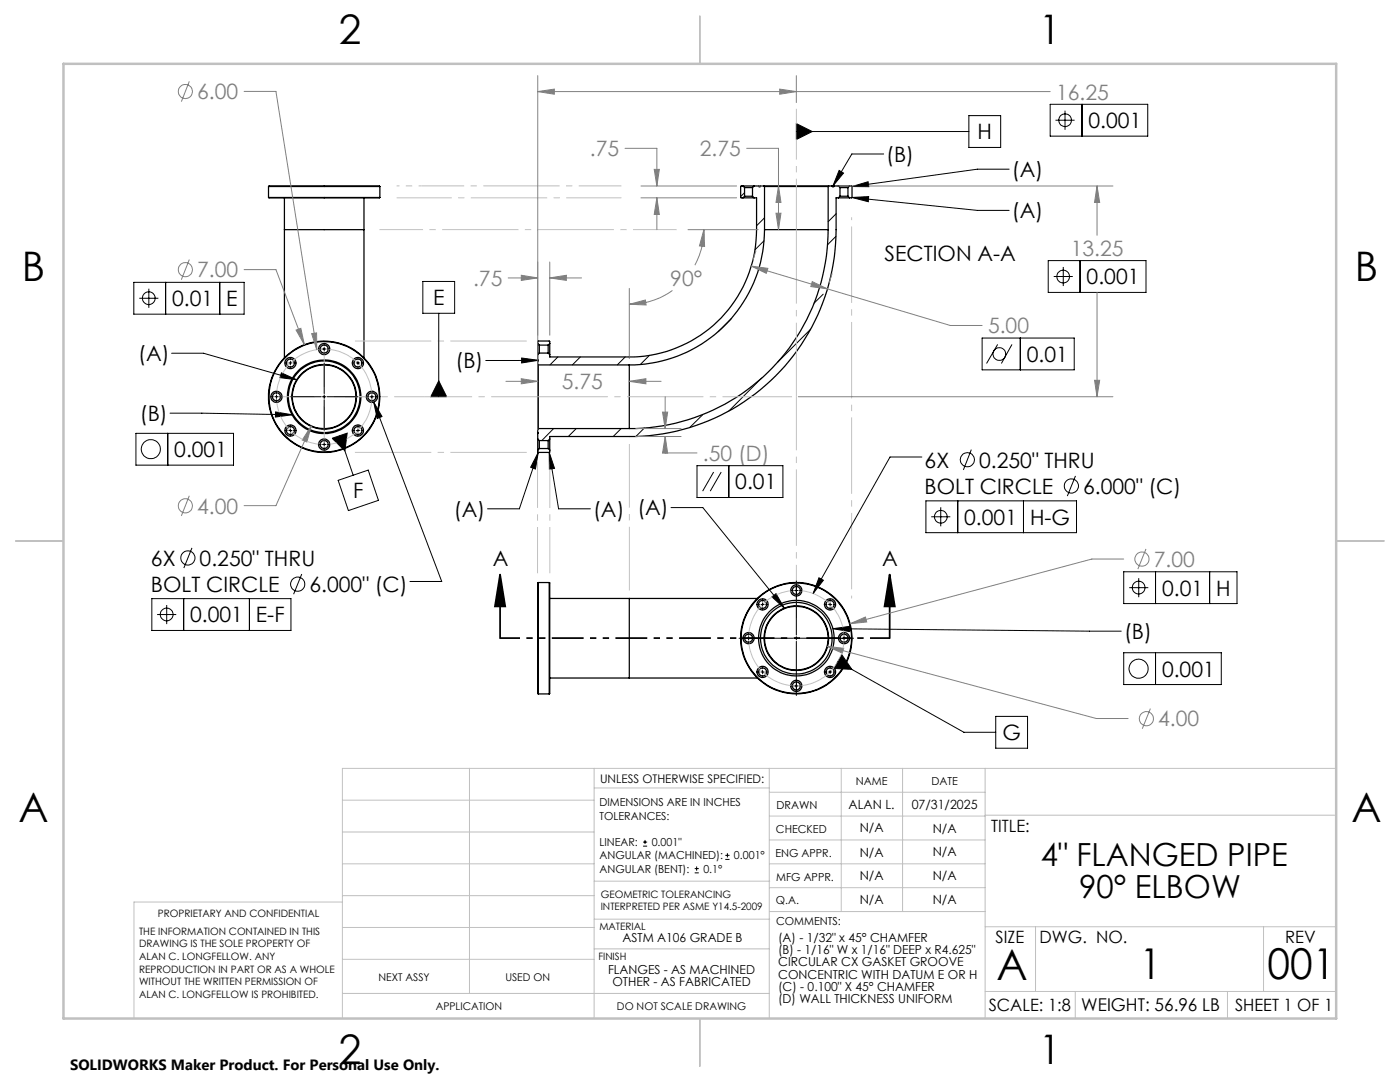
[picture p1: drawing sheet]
<svg xmlns="http://www.w3.org/2000/svg" width="279mm" height="216mm" viewBox="0 0 279 216" stroke-linecap="round" stroke-linejoin="round" font-family="sans-serif">
<g fill="none" stroke="#000" stroke-width=".25">
<path d="M53.6 39.4h22.2M53.6 37.2h22.2M53.6 37.2l.1-.1h22l.1 .1M53.6 37.2v2.2M56.8 39.5v6.3M72.6 39.5v6.3M75.8 37.2v2.2M148.3 39.5h2.2M148.3 37.1h2.2M148.3 37.1l-.5 .1v2.2l.5 .1M148.3 37.1l.3 .3M148.6 39.2h1.6"/>
<path d="M148.6 37.4h1.6M148.6 37.4v1.8M148.6 39.2l-.3 .3M150.2 39.2l.3 .3M150.2 37.4v1.8M150.5 39.5h.5v6.3a25.3 25.3 0 0 1-25.4 25.4h-15.9v-.4M150.5 37.1h.9M150.5 37.1l-.3 .3M151.4 37.1a.19 .19 0 0 0 .2 .2 .19 .19 0 0 0 .2-.2M151.4 37.1h.4M151.8 37.1h.7M152.5 37.1h12.9"/>
<path d="M152.5 37.1l.1 .1M152.6 37.2h12.7M152.6 37.2v8.6M165.3 37.2v8.6M165.4 37.1l-.1 .1M165.4 37.1h.7M166.1 37.1a.22 .22 0 0 0 .2 .2 .22 .22 0 0 0 .2-.2M166.1 37.1h.4M166.5 37.1h.8M167.3 39.5h-.4a85.2 85.2 0 0 1-.2 10.4 41.2 41.2 0 0 1-41.1 37.2h-15.9v.5M167.3 39.5h2.2M167.3 37.1h2.2"/>
<path d="M167.3 37.1l.3 .3M167.6 39.2h1.6M167.6 37.4h1.6M167.6 37.4v1.8M167.6 39.2l-.3 .3M169.2 39.2l.3 .3M169.2 37.4v1.8M169.5 37.1l.5 .1v2.2l-.5 .1M169.5 37.1l-.3 .3M56.8 45.8v25.6M56.8 45.8h15.8M72.6 45.8v25.6"/>
<path d="M152.6 45.8a27 27 0 0 1-27 27M152.6 45.8h12.7M165.3 45.8a39.7 39.7 0 0 1-39.7 39.7M107.3 71.8l.1 .1-.1 .1M107.3 71.8v.2M107.3 72.7v12.9M107.3 68.5v2.3M107.3 68.5l.1-.4h2.2l.1 .4M107.3 70.8v1M107.3 72v.7M107.3 72.7l.1 .1M107.3 68.5l.3 .4"/>
<path d="M107.4 72.8v12.7M107.4 72.8h18.2M107.6 68.9v1.5M107.6 70.4l-.3 .4M107.6 70.4h1.8M107.6 68.9h1.8M109.4 68.9v1.5M109.4 70.4l.3 .4M109.7 68.5v2.3M109.7 68.5l-.3 .4M125.6 72.8v12.7M107.3 86.3l.1 .1-.1 .1"/>
<path d="M107.3 86.3v.2M107.3 87.6v2.2M107.3 89.8l.1 .5h2.2l.1-.5M107.3 87.6l.3 .3M107.3 85.6v.7M107.3 86.5v1.1M107.4 85.5l-.1 .1M107.4 85.5h18.2M107.6 87.9v1.6M107.6 87.9h1.8M107.6 89.5l-.3 .3M107.6 89.5h1.8"/>
<path d="M109.4 87.9v1.6M109.4 89.5l.3 .3M109.7 87.6v2.2M109.7 87.6l-.3 .3M107.4 116.2l-.1 .1v22.1l.1 .1M107.4 116.2v22.3M107.4 116.2h2.2M109.6 116.2v22.3M109.6 116.2l.1 .1v22.1l-.1 .1M109.7 119.4h15.9M125.6 119.4h25.5M125.6 119.4v15.9"/>
<path d="M107.4 138.5h2.2M109.7 135.3h15.9M125.6 135.3h25.5"/>
<circle cx="55.2" cy="79.2" r="1.1"/>
<circle cx="55.2" cy="79.2" r=".78"/>
<circle cx="58" cy="72.4" r="1.1"/>
<circle cx="58" cy="72.4" r=".78"/>
<circle cx="64.7" cy="79.2" r="7.1"/>
<circle cx="64.7" cy="69.6" r="1.1"/>
<circle cx="64.7" cy="69.6" r=".78"/>
<circle cx="64.7" cy="79.2" r="7.3"/>
<circle cx="64.7" cy="79.2" r="11"/>
<circle cx="64.7" cy="79.2" r="11.1"/>
<circle cx="64.7" cy="79.2" r="6.4"/>
<circle cx="71.4" cy="72.4" r="1.11"/>
<circle cx="71.4" cy="72.4" r=".78"/>
<circle cx="74.2" cy="79.2" r="1.1"/>
<circle cx="74.2" cy="79.2" r=".78"/>
<circle cx="58" cy="85.9" r="1.1"/>
<circle cx="58" cy="85.9" r=".78"/>
<circle cx="64.7" cy="88.7" r="1.1"/>
<circle cx="64.7" cy="88.7" r=".78"/>
<circle cx="71.4" cy="85.9" r="1.11"/>
<circle cx="71.4" cy="85.9" r=".78"/>
<circle cx="158.9" cy="117.8" r=".81"/>
<circle cx="158.9" cy="117.8" r="1.12"/>
<circle cx="149.4" cy="127.3" r=".81"/>
<circle cx="149.4" cy="127.3" r="1.12"/>
<circle cx="152.2" cy="134.1" r="1.11"/>
<circle cx="152.2" cy="134.1" r=".81"/>
<circle cx="152.2" cy="120.6" r=".81"/>
<circle cx="152.2" cy="120.6" r="1.12"/>
<circle cx="158.9" cy="127.3" r="7.1"/>
<circle cx="158.9" cy="136.9" r=".81"/>
<circle cx="158.9" cy="136.9" r="1.12"/>
<circle cx="158.9" cy="127.3" r="6.5"/>
<circle cx="158.9" cy="127.4" r="6.4"/>
<circle cx="158.9" cy="127.4" r="11.1"/>
<circle cx="158.9" cy="127.3" r="11"/>
<circle cx="158.9" cy="127.3" r="7.5"/>
<circle cx="165.6" cy="134.1" r="1.11"/>
<circle cx="165.7" cy="134.1" r=".81"/>
<circle cx="165.7" cy="120.6" r=".81"/>
<circle cx="165.7" cy="120.6" r="1.12"/>
<circle cx="168.4" cy="127.3" r=".81"/>
<circle cx="168.4" cy="127.3" r="1.12"/>
</g>
<g fill="none" stroke="#000" stroke-width=".2">
<path d="M148.6 38.5l-.8 .7M158.9 24.7l3.2 1.5-3.2 1.6zM158.9 26.2h34.5M167.5 34l.8 .5-2.1 2.6zM170 39.4l3.4-.2-.1 1.1zM170 37.2l3.2-.9 .2 1zM170 39.4l25.1 2.6h6.3M176.4 30.7h-6.4l-3.8 6.4M193.4 23.1h6.3v6.3h-6.3zM201.4 33.8h-6.3l-25.1 3.4M209.6 20.8h19.5v6.4h-19.5zM210.6 24h3.9"/>
<path d="M212.5 22.1v3.8M215.9 20.8v6.4M26.7 56.3h22v6.4h-22zM27.8 59.5h3.8M29.7 57.6v3.8M33.1 56.3v6.4M43.9 56.3v6.4M84.4 56.2h6.3v6.3h-6.3zM152.5 48l-1.8 1.8M152.6 43.5l-1.6 1.5M164.3 58.7l-1.8 1.8M166.8 47.2l-1.6 1.6"/>
<path d="M166.9 42.7l-1.6 1.5M209.2 52h19.5v6.3h-19.5zM210.3 55.2h3.8M212.2 53.3v3.8M215.5 52v6.3M34.3 70.5h6.3l18.6 5.3M54 79.2h.5M54.9 79.2h.6M55.2 78.1v.4M55.2 78.8v.7M55.2 79.8v.5M55.8 79.2h.5"/>
<path d="M56.2 74.4l3 1.4-3.3-.4zM56.8 72.4h.5M57.6 72.4h.7M58 71.3v.5M58 72.1v.6M58 73.1v.5M58 79.2h6.1M58.6 72.4h.5M63.6 69.6h.5M64.4 79.2h.6M64.4 69.6h.6M64.7 68.5v.5"/>
<path d="M64.7 69.3v.7M64.7 70.3v.5M64.7 72.5v6M64.7 78.8v.7M64.7 79.8v6M65.3 79.2h6.1M65.3 69.6h.5M70.3 72.4h.5M71.1 72.4h.7M71.4 71.3v.5M71.4 72.1v.6M71.4 73.1v.5"/>
<path d="M72.1 72.4h.4M73.1 79.2h.5M73.9 79.2h.6M74.2 78.1v.4M74.2 78.8v.7M74.2 79.8v.5M74.9 79.2h.4M87.6 76l1.5 3.2h-3.1zM87.6 62.5v16.7M104.1 71.4l3.3 .5-3.3 .5zM107.4 71.9h-10.5M111.3 71.2l-1.6 1.6"/>
<path d="M115.8 71.2l-1.6 1.6M124.8 71.2l-1.6 1.6M129.6 70.9l-1.8 1.8M145.9 63.6l-2.6 2.6M152 75.4l-6.5 6.6M161.8 65.7l-6.6 6.6M196 67.5h18.4v6.3h-18.4zM199.1 68.7l-2.2 3.8M202 68.7l-2.2 3.8M203.6 67.5v6.3M27.1 86.5h19.5v6.3h-19.5zM33.5 86.5v6.3"/>
<path d="M33.9 82.4l24.4 .4M55 82.2l3.3 .6-3.3 .4zM56.8 85.9h.5M57.6 85.9h.7M58 84.8v.5M58 85.6v.6M58 86.5v.5M58.6 85.9h.5M63.6 88.7h.5M64.4 88.7h.6M64.7 87.6v.5M64.7 88.4v.6"/>
<path d="M64.7 89.3v.5M65.3 88.7h.5M66.3 87.5l3-1.1-.5 3.6zM67.5 95.8l6-2 2 6-6 2.1zM67.8 87l2.7 7.8M70.3 85.9h.5M71.1 85.9h.7M71.4 84.8v.5M71.4 85.6v.6M71.4 86.5v.5M72.1 85.9h.4M74.6 80.2l1.6 2.9-.9 .4z"/>
<path d="M74.6 80.2l13.6 35.8h-6.4M107.4 90.3l-.5 3.3-1-.4zM107.4 90.3l-3.8 11.2h-6.3M109.6 90.3l1.1 3.2-1.1 .1zM109.6 90.3l1.9 11.2h6.3M110.5 85.5l-2.4 2.4M115 85.5l-1.6 1.6M124 85.5l-1.6 1.6M128.6 85.4l-1.7 1.7M139.1 92.9h17.1v6.4h-17.1zM140.3 82.7l-2.6 2.6M142.4 94.2l-2.2 3.8"/>
<path d="M143.9 94.2l-2.2 3.8M145.5 92.9v6.4M184 91.2h-6.4l-15.3 27.2M184.8 99.9h30v6.4h-30zM191.1 99.9v6.4M193.9 89.7l-1.6 4.1M204.3 99.9v6.4M214.6 95l-1.6 4M30.3 119.5h27.8v6.3h-27.8zM36.7 119.5v6.3M38.3 109.3l-1.6 4M49.8 119.5v6.3"/>
<path d="M60.2 114.5l-1.6 4.1M133.9 101.3h6.4l16.2 20.1M152.2 119.5v.5M154.1 119.1l.8-.6 1.6 2.9zM157.8 117.8h.5M158.6 117.8h.6M158.9 115.9v10.8M159.6 117.8h.4M163.4 115.3l.9 .5-2 2.6zM165.7 119.5v.5M185.8 103.1h3.9M187.7 101.2v3.8"/>
<path d="M224.3 114.1h22.6v6.3h-22.6zM225.4 117.3h3.8M227.3 115.4v3.8M230.6 114.1v6.3M241.4 114.1v6.3M31.4 122.6h3.8M33.3 120.7v3.8M147.5 127.4h10.8M149.4 126.2v.5M149.4 127v.7M149.4 128v.4M151.1 134.1h.5"/>
<path d="M151.1 120.6h.5M151.9 134.1h.6M151.9 120.6h.6M152.2 120.3v.6M152.2 121.2v.5M152.2 133v.5M152.2 133.8v.6M152.2 134.7v.5M152.8 134.1h.5M152.8 120.6h.5M157.8 136.9h.5M158.6 127.4h.6"/>
<path d="M158.6 136.9h.6M158.9 127v.7M158.9 128v10.8M159.6 127.4h10.8M159.6 136.9h.4M164.5 134.1h.5M164.5 120.6h.5M165.3 134.1h.7M165.3 120.6h.7M165.7 120.3v.6M165.7 121.2v.5M165.7 133v.5"/>
<path d="M165.7 133.8v.6M165.7 134.7v.5M166.2 125.4l3.3-.4v1zM166.2 125.4l57.6 .5M166.3 134.1h.5M166.3 120.6h.5M167.2 132l25.2 14.1h6.3M168 130.6l2 3-3.6-.2zM168.5 126.2v.5M168.5 127v.7M168.5 128v.4M224.3 130.2h19.4v6.4h-19.4z"/>
<path d="M230.6 130.2v6.4M198.7 142.9h6.4v6.4h-6.4zM128.3 168.8h.9M128.3 168h.9M128.7 167.6v.8M138.6 174.2h.9M138.6 173.3h.9M139 172.9v.8M144.7 171.5h.9M144.7 170.7h.9M145.2 170.3v.8"/>
<circle cx="212.6" cy="24" r="1.27"/>
<circle cx="29.7" cy="59.5" r="1.28"/>
<circle cx="212.2" cy="55.2" r="1.28"/>
<circle cx="199.4" cy="70.6" r="1.27"/>
<circle cx="30.1" cy="89.6" r="1.9"/>
<circle cx="193.1" cy="91.7" r="1.41"/>
<circle cx="213.8" cy="97" r="1.42"/>
<circle cx="37.5" cy="111.3" r="1.42"/>
<circle cx="59.4" cy="116.6" r="1.41"/>
<circle cx="187.8" cy="103.1" r="1.27"/>
<circle cx="227.3" cy="117.3" r="1.28"/>
<circle cx="33.3" cy="122.6" r="1.27"/>
<circle cx="227.2" cy="133.4" r="1.9"/>
</g>
<g fill="none" stroke="#808080" stroke-width=".2">
<path d="M37.8 16.2l-1.6 4.1M48.7 18.2h6.4l8.1 51.6M107.3 18.3l3.3-.5v1zM107.3 15.1v70.7M107.3 18.3h102.3M155.6 17.8l3.3 .5-3.3 .5zM158.9 15.1v5.4M124.7 29.6h6.4v7.5M127.9 37.1h19.1M127.9 39.5h19.1M130.6 33.8h1l-.5 3.3zM131.1 39.5l.5 3.3h-1z"/>
<path d="M131.1 39.5v6.3M149 29.6h6.4v16.2M151.2 37.1h1M155.4 37.1l.5 3.3h-1zM167.3 37.1h54.8M218.9 37.1l.6 3.3h-1.1zM218.9 37.1v9.9M37.8 51.8l-1.6 4M48.7 53.8h6.4l5.6 15M101.4 55.5h5.9M104 54.9l3.3 .6-3.3 .5zM109.7 55.5l3.3-.6v1.1z"/>
<path d="M109.7 52.3v14.6M109.7 55.5h6.4M125.6 57.5v14M134.2 58a14.9 14.9 0 0 1-8.6 2.7M137.3 45.8h14M140.5 45.8l.1 3.4-1-.1zM140.5 45.8a14.8 14.8 0 0 1-1.8 7.1M149.9 53.1l3.3 .5-.3 .9zM149.9 53.1l15.2 4.5M150.8 50.1l-.5 1.8M154.9 42.5h1l-.5 3.3zM162.1 56.2l3 1.4-3.3-.4z"/>
<path d="M165.1 57.6l24.6 7.3h6.3M166.1 54.6l-.6 1.8M218.9 58.3v20.9M59.1 65.9l.9-.4 .7 3.3zM62.2 66.6l1-.2v3.4zM101 76.1h6.3M104 75.6l3.3 .5-3.3 .5zM125.6 60.7l3.2-.8 .1 1zM125.6 76.1l3.3-.5v1zM125.6 76.1h6.3M132.8 79.2v6.3M159.3 79.2h62.8"/>
<path d="M218.4 75.9h1.1l-.6 3.3zM37.8 98.9l-1.6 4M62.1 85l-.9 3.2-.9-.4zM62.1 85l-7 15.9h-6.4M126.9 85.5h9M126.9 87.1h9M132.2 82.2h1l-.4 3.3zM132.8 87.1l.4 3.3h-1zM132.8 87.1v3.3h6.3M224.3 111.5h-6.4l-48.2 13M228.7 109.5l-1.6 4.1M165.1 129l3.3 .4-.3 .9z"/>
<path d="M165.1 129l53.7 14.4h6.3M169.7 124.5l3-1.4 .3 1zM229.6 141.4l-1.6 4"/>
<circle cx="37" cy="18.3" r="1.42"/>
<circle cx="37" cy="53.8" r="1.41"/>
<circle cx="37" cy="100.9" r="1.41"/>
<circle cx="227.9" cy="111.6" r="1.41"/>
<circle cx="228.8" cy="143.4" r="1.4"/>
</g>
<path d="M99.8 114.7l1 6.3h-2zM99.8 114.7v12.7M177.6 114.7l1 6.3h-2.1zM177.6 114.7v12.7" fill="none" stroke="#000" stroke-width=".35"/>
<g fill="none" stroke="#c0c0c0" stroke-width=".2">
<path d="M68.3 159.7h50.3M93.7 153.3v44.9M118.6 153.3v49.9M118.6 157.2h34.9M153.5 153.3v49.9M153.5 158.1h43.1M167.9 153.3v28.6M180.1 153.3v28.6M196.6 153.3v49.9M266.7 153.3h-198.4v49.9M68.3 178.7h50.3M68.3 172.4h50.3"/>
<path d="M68.3 166h50.3M68.3 180h-41.6v23.2M118.6 175.8h35M153.5 167.6h43.1M153.5 162.8h43.1M153.5 172.4h43.1M153.5 177.1h43.1M196.6 162.7h70.1M68.3 198.2h85.2M68.3 185.1h50.3M68.3 191.4h50.3M118.6 189.3h34.9"/>
<path d="M118.6 183.4h35M153.6 181.9h43M196.6 197.8h70.1M196.6 184.9h70.1M206.7 184.9v12.9M214.6 197.8v5.4M245 197.8v5.4M252.2 184.9v12.9"/>
<circle cx="64.7" cy="79.2" r="9.5"/>
<circle cx="158.9" cy="127.3" r="9.5"/>
</g>
<path d="M177.6 127.3h-77.8" fill="none" stroke="#000" stroke-width=".35" stroke-dasharray="6.3 1.3 1.3 1.3 1.3 1.3" stroke-dashoffset="2.4" stroke-linecap="butt"/>
<path d="M170 119.4v-76" fill="none" stroke="#c0c0c0" stroke-width=".2" stroke-dasharray="15.2 1.3 1.3 1.3" stroke-dashoffset="-1.8" stroke-linecap="butt"/>
<path d="M125.6 117.8v-29.2" fill="none" stroke="#c0c0c0" stroke-width=".2" stroke-dasharray="15.2 1.3 1.3 1.3" stroke-dashoffset="2.5" stroke-linecap="butt"/>
<path d="M84.8 79.2h-16.1" fill="none" stroke="#c0c0c0" stroke-width=".2" stroke-dasharray="15.2 1.3 1.3 1.3" stroke-dashoffset="9.1" stroke-linecap="butt"/>
<path d="M107.3 92.1v22.3M109.7 92.1v22.3" fill="none" stroke="#c0c0c0" stroke-width=".2" stroke-dasharray="15.2 1.3 1.3 1.3" stroke-dashoffset="6" stroke-linecap="butt"/>
<path d="M107.4 79.2h50.7" fill="none" stroke="#c0c0c0" stroke-width=".2" stroke-dasharray="15.2 1.3 1.3 1.3" stroke-dashoffset="1.4" stroke-linecap="butt"/>
<path d="M107.4 79.2h-22.6" fill="none" stroke="#c0c0c0" stroke-width=".2" stroke-dasharray="15.2 1.3 1.3 1.3" stroke-dashoffset="5.8" stroke-linecap="butt"/>
<path d="M158.9 45.8v-24.1" fill="none" stroke="#c0c0c0" stroke-width=".2" stroke-dasharray="15.2 1.3 1.3 1.3" stroke-dashoffset="5.1" stroke-linecap="butt"/>
<path d="M158.9 45.8v33.4" fill="none" stroke="#c0c0c0" stroke-width=".2" stroke-dasharray="15.2 1.3 1.3 1.3" stroke-dashoffset=".5" stroke-linecap="butt"/>
<path d="M158.9 79.2v44.2" fill="none" stroke="#c0c0c0" stroke-width=".2" stroke-dasharray="15.2 1.3 1.3 1.3" stroke-dashoffset="4.5" stroke-linecap="butt"/>
<path d="M84.1 37.1h-5" fill="none" stroke="#c0c0c0" stroke-width=".2" stroke-dasharray="15.2 1.3 1.3 1.3" stroke-dashoffset="14.7" stroke-linecap="butt"/>
<path d="M55.2 79.2h19M64.7 69.6v19.1" fill="none" stroke="#c0c0c0" stroke-width=".2" stroke-dasharray="15.2 1.3 1.3 1.3" stroke-dashoffset="7.6" stroke-linecap="butt"/>
<path d="M70.3 68h35.4M70.3 90.3h35.4" fill="none" stroke="#c0c0c0" stroke-width=".2" stroke-dasharray="15.2 1.3 1.3 1.3" stroke-dashoffset="-.5" stroke-linecap="butt"/>
<path d="M75.7 45.8h59.3" fill="none" stroke="#c0c0c0" stroke-width=".2" stroke-dasharray="15.2 1.3 1.3 1.3" stroke-dashoffset="6.5" stroke-linecap="butt"/>
<path d="M84.1 37.1h39.9" fill="none" stroke="#c0c0c0" stroke-width=".2" stroke-dasharray="15.2 1.3 1.3 1.3" stroke-dashoffset="6.7" stroke-linecap="butt"/>
<path d="M79.1 39.5h44.9" fill="none" stroke="#c0c0c0" stroke-width=".2" stroke-dasharray="15.2 1.3 1.3 1.3" stroke-dashoffset="4.2" stroke-linecap="butt"/>
<path d="M139.7 3.2v9.5M3.1 107.9h9.6M266.7 107.9h9.5M139.7 203.2v9.6" fill="none" stroke="#c0c0c0" stroke-width=".25"/>
<path d="M12.7 12.7h254v190.5h-254z" fill="none" stroke="#c0c0c0" stroke-width=".5"/>
<g fill="#000">
<path d="M163.4 115.3l.9 .5-2 2.6z"/>
<path d="M177.6 114.7l1 6.3h-2.1zM99.8 114.7l1 6.3h-2z"/>
<path d="M154.1 119.1l.8-.6 1.6 2.9zM166.2 125.4l3.3-.4v1zM168 130.6l2 3-3.6-.2zM104.1 71.4l3.3 .5-3.3 .5zM167.5 34l.8 .5-2.1 2.6zM109.6 90.3l1.1 3.2-1.1 .1zM107.4 90.3l-.5 3.3-1-.4zM170 39.4l3.4-.2-.1 1.1zM170 37.2l3.2-.9 .2 1zM87.6 76l1.5 3.2h-3.1zM158.9 24.7l3.2 1.5-3.2 1.6zM56.2 74.4l3 1.4-3.3-.4zM55 82.2l3.3 .6-3.3 .4zM74.6 80.2l1.6 2.9-.9 .4zM66.3 87.5l3-1.1-.5 3.6z"/>
</g>
<g fill="#808080">
<path d="M169.7 124.5l3.3-.4-.3-1zM165.1 129l3 1.3 .3-.9zM104 54.9l3.3 .6-3.3 .5zM109.7 55.5l3.3-.6v1.1zM125.6 60.7l3.2-.8 .1 1zM140.5 45.8l.1 3.4-1-.1zM104 75.6l3.3 .5-3.3 .5zM125.6 76.1l3.3-.5v1zM155.4 37.1l.5 3.3h-1zM154.9 42.5h1l-.5 3.3zM130.6 33.8h1l-.5 3.3zM131.1 39.5l.5 3.3h-1zM132.2 82.2h1l-.4 3.3zM132.8 87.1l.4 3.3h-1zM149.9 53.1l3.3 .5-.3 .9zM162.1 56.2l3 1.4-3.3-.4zM59.1 65.9l1.6 2.9-.7-3.3zM62.1 85l-1.8 2.8 .9 .4z"/>
<path d="M107.3 18.3l3.3-.5v1zM155.6 17.8l3.3 .5-3.3 .5zM218.4 75.9h1.1l-.6 3.3zM218.9 37.1l.6 3.3h-1.1zM62.2 66.6l1 3.2v-3.4z"/>
</g>
<g font-size="8.5">
<text x="198.9" y="195.5">A</text>
<text x="227.5" y="195.4">1</text>
<text x="253" y="195.4">001</text>
</g>
<g font-size="8.1">
<text x="67.6" y="8.9">2</text>
<text x="207.3" y="8.9">1</text>
<text x="4.4" y="56.2">B</text>
<text x="270.4" y="56.2">B</text>
<text x="3.7" y="164.1">A</text>
<text x="269.7" y="164.1">A</text>
<text x="67.6" y="212.4">2</text>
<text x="207.3" y="212.4">1</text>
</g>
<g font-size="6.3">
<text x="207.7" y="172.9">4&quot; FLANGED PIPE</text>
<text x="215.4" y="179.2">90° ELBOW</text>
</g>
<g font-size="4.2" fill="#808080">
<text x="39.3" y="19.8">6.00</text>
<text x="210.8" y="19.9">16.25</text>
<text x="117.7" y="31.2">.75</text>
<text x="139.6" y="31.2">2.75</text>
<text x="213.7" y="51.1">13.25</text>
<text x="39.3" y="55.3">7.00</text>
<text x="94.4" y="57">.75</text>
<text x="133.8" y="57">90°</text>
<text x="197.2" y="66.5">5.00</text>
<text x="112.1" y="77.7">5.75</text>
<text x="140.3" y="92">.50 (D)</text>
<text x="39.3" y="102.5">4.00</text>
<text x="230.2" y="113.1">7.00</text>
<text x="231.1" y="144.9">4.00</text>
</g>
<g font-size="4.2">
<text x="195.1" y="27.8">H</text>
<text x="217.2" y="25.6">0.001</text>
<text x="176.9" y="32.3">(B)</text>
<text x="202" y="35.3">(A)</text>
<text x="202" y="43.6">(A)</text>
<text x="176.5" y="52.1">SECTION A-A</text>
<text x="216.9" y="56.8">0.001</text>
<text x="34.4" y="61.1">0.01</text>
<text x="45.2" y="61.1">E</text>
<text x="86.5" y="60.9">E</text>
<text x="27.6" y="72.1">(A)</text>
<text x="90.9" y="73.5">(B)</text>
<text x="204.9" y="72.2">0.01</text>
<text x="27.9" y="84">(B)</text>
<text x="34.8" y="91.2">0.001</text>
<text x="184.5" y="93.3">6X</text>
<text x="195.4" y="93.3">0.250&quot; THRU</text>
<text x="70.5" y="99.4">F</text>
<text x="146.7" y="97.7">0.01</text>
<text x="184.5" y="98.6">BOLT CIRCLE</text>
<text x="216.2" y="98.6">6.000&quot; (C)</text>
<text x="90.6" y="103.1">(A)</text>
<text x="118.4" y="103.1">(A)</text>
<text x="127.2" y="102.8">(A)</text>
<text x="192.4" y="104.7">0.001</text>
<text x="205.6" y="104.7">H-G</text>
<text x="30.1" y="112.9">6X</text>
<text x="39.8" y="112.9">0.250&quot; THRU</text>
<text x="98.3" y="112.9">A</text>
<text x="176.1" y="112.9">A</text>
<text x="30.1" y="118.1">BOLT CIRCLE</text>
<text x="61.8" y="118.1">6.000&quot; (C)</text>
<text x="231.9" y="118.8">0.01</text>
<text x="242.7" y="118.8">H</text>
<text x="37.9" y="124.2">0.001</text>
<text x="51.1" y="124.2">E-F</text>
<text x="224.3" y="127.5">(B)</text>
<text x="231.9" y="135">0.001</text>
<text x="200.1" y="147.7">G</text>
</g>
<text font-size="3.5" x="215.8" y="201.7">WEIGHT: 56.96 LB</text>
<g font-size="3.4">
<text x="197.8" y="166">TITLE:</text>
<text x="198.7" y="188.1">SIZE</text>
<text x="207.5" y="188.1">DWG. NO.</text>
<text x="256.5" y="188.2">REV</text>
<text x="197.3" y="201.7">SCALE: 1:8</text>
<text x="246.5" y="201.7">SHEET 1 OF 1</text>
</g>
<text font-size="3" x="14" y="213.5">SOLIDWORKS Maker Product. For Personal Use Only.</text>
<g font-size="2.5">
<text x="169.4" y="161.4">ALAN L.</text>
<text x="181.9" y="161.4">07/31/2025</text>
<text x="171.6" y="166.1">N/A</text>
<text x="186.1" y="166.2">N/A</text>
<text x="171.6" y="170.9">N/A</text>
<text x="186.1" y="170.8">N/A</text>
<text x="171.6" y="175.6">N/A</text>
<text x="186.1" y="175.6">N/A</text>
<text x="171.6" y="180.4">N/A</text>
<text x="186.1" y="180.3">N/A</text>
<text x="124.2" y="187.9">ASTM A106 GRADE B</text>
<text x="155.3" y="187.9">(A) - 1/32&quot; x 45° CHAMFER</text>
<text x="155.3" y="190.3">(B) - 1/16&quot; W x 1/16&quot; DEEP x R4.625&quot;</text>
<text x="121.3" y="194.3">FLANGES - AS MACHINED</text>
<text x="122.2" y="196.8">OTHER - AS FABRICATED</text>
<text x="155.3" y="192.8">CIRCULAR CX GASKET GROOVE</text>
<text x="155.3" y="195.3">CONCENTRIC WITH DATUM E OR H</text>
<text x="155.3" y="197.7">(C) - 0.100&quot; X 45° CHAMFER</text>
<text x="155.3" y="200.2">(D) WALL THICKNESS UNIFORM</text>
</g>
<text font-size="2.4" x="119.8" y="156.2">UNLESS OTHERWISE SPECIFIED:</text>
<g font-size="2.2">
<text x="119.6" y="160.9">DIMENSIONS ARE IN INCHES</text>
<text x="155" y="161.4">DRAWN</text>
<text x="170.8" y="156.6">NAME</text>
<text x="185.9" y="156.6">DATE</text>
<text x="119.6" y="163.5">TOLERANCES:</text>
<text x="154.9" y="166.3">CHECKED</text>
<text x="119.6" y="168.8">LINEAR:</text>
<text x="119.6" y="171.5">ANGULAR (MACHINED):</text>
<text x="130.1" y="168.8">0.001&quot;</text>
<text x="146.5" y="171.5">0.001°</text>
<text x="154.8" y="170.9">ENG APPR.</text>
<text x="119.6" y="174.1">ANGULAR (BENT):</text>
<text x="140.4" y="174.1">0.1°</text>
<text x="154.9" y="175.7">MFG APPR.</text>
<text x="154.9" y="180.4">Q.A.</text>
<text x="154.9" y="184.6">COMMENTS:</text>
</g>
<g font-size="2.1">
<text x="75.5" y="195.7">NEXT ASSY</text>
<text x="100.9" y="195.7">USED ON</text>
<text x="86.9" y="201.5">APPLICATION</text>
<text x="123.1" y="201.6">DO NOT SCALE DRAWING</text>
</g>
<g font-size="2">
<text x="119.9" y="179.1">GEOMETRIC TOLERANCING</text>
<text x="31.5" y="182.9">PROPRIETARY AND CONFIDENTIAL</text>
<text x="119.6" y="185.6">MATERIAL</text>
<text x="119.9" y="181.6">INTERPRETED PER ASME Y14.5-2009</text>
<text x="27.8" y="186.5">THE INFORMATION CONTAINED IN THIS</text>
<text x="27.8" y="189">DRAWING IS THE SOLE PROPERTY OF</text>
<text x="27.8" y="191.6">ALAN C. LONGFELLOW. ANY</text>
<text x="119.4" y="191.6">FINISH</text>
<text x="27.8" y="194.1">REPRODUCTION IN PART OR AS A WHOLE</text>
<text x="27.8" y="196.6">WITHOUT THE WRITTEN PERMISSION OF</text>
<text x="27.8" y="199.1">ALAN C. LONGFELLOW IS PROHIBITED.</text>
</g>
</svg>
